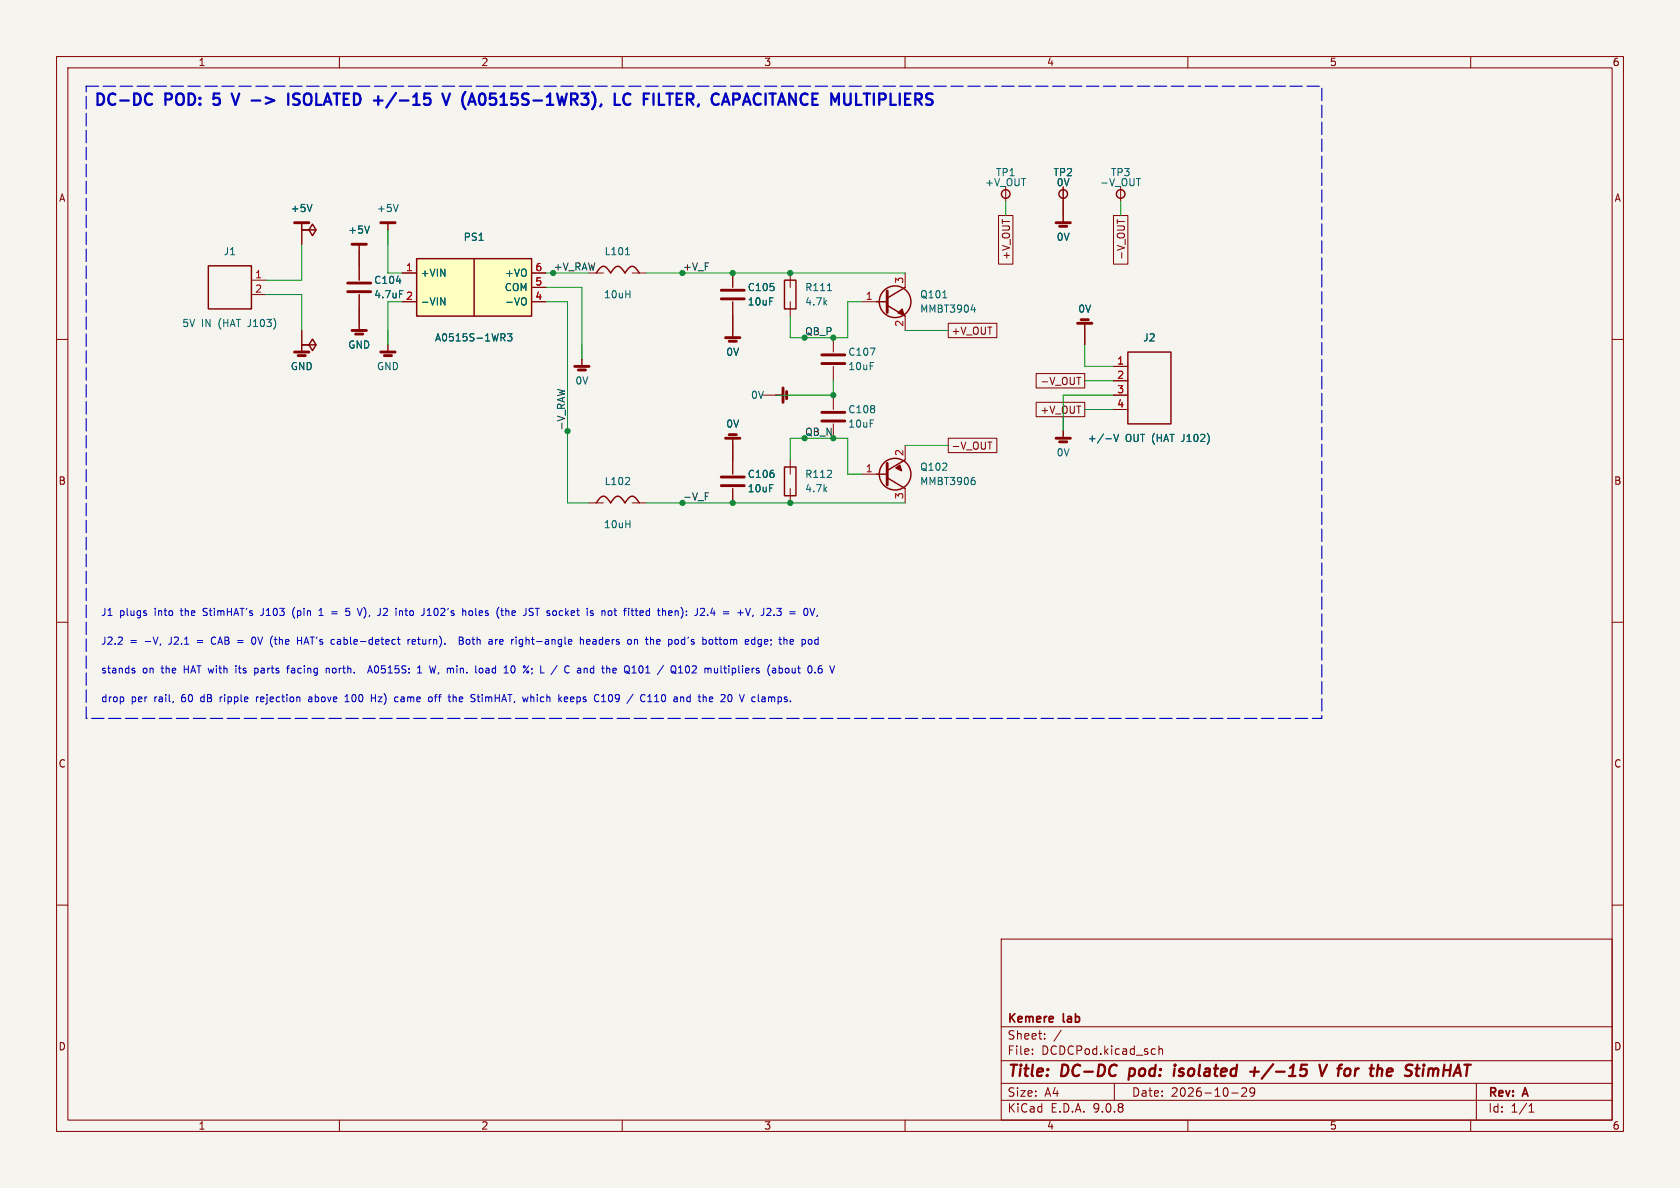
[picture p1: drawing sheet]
<svg xmlns="http://www.w3.org/2000/svg" width="297mm" height="210mm" viewBox="0 0 297 210" stroke-linecap="round" stroke-linejoin="round" font-family="sans-serif">
<path d="M0 0h297v210h-297z" fill="#f5f4ef" stroke="#f5f4ef" stroke-width=".18"/>
<g fill="none" stroke="#840000" stroke-width=".18">
<path d="M10 10h277v190h-277zM12 12h273v186h-273zM60 10v2M110 10v2M160 10v2M210 10v2M260 10v2M177.8 33v2.6M188 33v5.1M198.1 33v2.6M44.4 49.5h2.6M44.4 52.1h2.6"/>
<path d="M53.3 58.4v2.6h2.6M55.9 40.6h-2.6v2.6M63.5 44.5v5M63.5 52.1v5.1M68.6 40.6v2.6M68.6 58.4v2.6M104.1 48.3h2.6M111.8 48.3h2.5M147.3 59.7v2.5M152.4 53.3h2.5M160 48.3v2.5M160 55.9v2.5"/>
<path d="M191.8 58.4v2.6M10 60h2M147.3 64.8v2.5M160 78.7v2.6M188 73.7v2.5M196.8 64.8h2.6M196.8 67.3h2.6M196.8 69.9h2.6M196.8 72.4h2.6M285 60h2M104.1 88.9h2.6M111.8 88.9h2.5"/>
<path d="M152.4 83.8h2.5M160 86.4v2.5M10 110h2M285 110h2M10 160h2M177 166h108v32h-108zM285 160h2M60 198v2M110 198v2M160 198v2M177 194.5h108M177 191.5h108"/>
<path d="M177 187.5h108M177 181.5h108M182.5 186.3v.1M182.5 185.5v.1M184.7 183.6v.1M184.7 182.8v.1M187.6 182.1l-1.3 2M197 191.5v3M204.9 184.9v1.5M204.9 185.5l.2-.1 .4 .1v.9M210 198v2M217.7 193.2h1.2"/>
<path d="M219.5 192.4l.6-.1 .2 .1 .1 .3-.9 1.1h.9M221.8 192.9l-.3 .3h-.3l-.2-.3 .1-.5 .4-.1 .2 .1a.99 .99 0 0 1-.3 1.4h-.3M260 198v2M261 191.5v6.5M270.3 196.6h.9M270.3 195.5l.4-.4v1.5"/>
</g>
<g fill="none" stroke="#840000" stroke-width=".4">
<path d="M199.8 188.9l-.3 2M207.7 188.9l-.2 1.3M207.7 188.2v.2M207.7 188.2l-.1 .1 .1 .1M207.7 188.2l.1 .1-.1 .1M208.4 190.1l.1 .1M221 189.4h1.5M221.9 188.7l-.2 1.5M230.1 188.2h1M230.9 189.1l.1 .3-.2 .6M233.3 188.2l.4 2 .9-2M245.6 188.9l.5 .1 .1 .4-1 .1"/>
<path d="M246 190.1l-.6 .1M252.6 189.1a.49 .49 0 0 1 .8 .1l-.1 1M252.6 188.9l-.2 1.3"/>
</g>
<g fill="none" stroke="#840000" stroke-width=".51">
<path d="M52.1 39.4h2.5M67.3 39.4h2.5M186.7 39.4h2.5M61.5 50h4M61.5 51.6h4M62.2 58.4h2.6M62.2 43.2h2.6M62.9 59.1h1.2M156.8 51.4v3.8M187.3 40h1.3M190.5 57.2h2.5M191.1 56.5h1.3"/>
<path d="M52.1 62.2h2.5M52.7 62.9h1.3M67.3 62.2h2.5M67.9 62.9h1.3M145.3 62.7h4.1M145.3 64.3h4.1M186.7 77.5h2.5M187.3 78.1h1.3M156.8 81.9v3.8"/>
</g>
<g fill="none" stroke="#840000" stroke-width=".25">
<path d="M53.3 39.4v1.2h1.3l.6-1 .7 1-.7 1.1-.6-1.1M68.6 39.4v1.2M188 38.1v1.3M36.8 47h7.6v7.6h-7.6zM63.5 43.2v1.3M63.5 57.2v1.2M105.4 48.3a2.13 2.13 0 0 1 1.3-1.2 2.13 2.13 0 0 1 1.2 1.2 2.13 2.13 0 0 1 1.3-1.2 2.13 2.13 0 0 1 1.3 1.2 2.13 2.13 0 0 1 1.3-1.2 2.13 2.13 0 0 1 1.2 1.2M154.9 53.3h1.9M156.8 54l3.2 1.9M160 50.8l-3.2 1.9M191.8 57.2v1.2M54.6 61l.6 1 .7-1-.7-1.1-.6 1.1h-1.3v1.2"/>
<path d="M68.6 61v1.2M188 76.2v1.3M199.4 62.2h7.6v12.7h-7.6zM105.4 88.9a2.13 2.13 0 0 1 1.3-1.2 2.13 2.13 0 0 1 1.2 1.2 2.13 2.13 0 0 1 1.3-1.2 2.13 2.13 0 0 1 1.3 1.2 2.13 2.13 0 0 1 1.3-1.2 2.13 2.13 0 0 1 1.2 1.2M154.9 83.8h1.9M156.8 84.5l3.2 1.9M160 81.3l-3.2 1.9"/>
<circle cx="177.8" cy="34.3" r=".76"/>
<circle cx="188" cy="34.3" r=".76"/>
<circle cx="198.1" cy="34.3" r=".76"/>
<circle cx="158.2" cy="53.3" r="2.8"/>
<circle cx="158.2" cy="83.8" r="2.8"/>
</g>
<g fill="none" stroke="#006464" stroke-width=".18">
<path d="M55.2 36.1l-.5 1.3M65.3 39.9l-.4 1.3M70.4 36.1l-.4 1.3M200.9 31.6h.7M70.1 49.7h.8M110.6 45h.7M166.7 52.6h.7M171.7 54.8h.8M172.3 54.3v.9M153.8 61.5h.9l-.6 1.3M195.5 77.6h1M196.9 76.8l.4 1.2 .5-1.2"/>
<path d="M110.5 85.7h.8M111.2 84.5v.4M172 84.4h.3M172.2 84.9l.2 .2v.3l-.2 .3"/>
</g>
<g fill="#840000" stroke="#840000" stroke-width=".25">
<path d="M158.4 82.7l.7-.5 .3 1z"/>
<path d="M158.8 55.3l.7-.7 .3 1z"/>
</g>
<path d="M73.7 45.7h20.3v10.2h-20.3z" fill="#ffffc2"/>
<path d="M73.7 45.7h20.3v10.2h-20.3zM83.8 45.7v10.2M129.5 58.4v1.3M138.7 49.5h2v5.1h-2zM102.9 63.5v1.3M129.5 77.5v1.2M137.2 69.9h1.2M138.7 82.6h2v5h-2z" fill="none" stroke="#840000" stroke-width=".25"/>
<g fill="none" stroke="#840000" stroke-width=".18">
<path d="M176.5 38.1h2.6v8.6h-2.6zM188 33v5.1M196.8 38.1h2.6v8.6h-2.6zM197.5 38.8v.7M53.3 58.4v2.6h2.6M55.9 40.6h-2.6v2.6M63.5 44.5v5M63.5 52.1v5.1M71.1 48.3h2.6M71.1 53.3h2.6M94 48.3h2.5M94 53.3h2.5"/>
<path d="M94 50.8h2.5M129.5 48.3v2.5M129.5 53.3v5.1M139.7 48.3v2.5M139.7 53.3v2.6M167.6 57.1h8.6v2.6h-8.6zM191.8 58.4v2.6M102.9 61v2.5M129.5 78.7v5.1M134.6 69.9h2.6M147.3 69.9v2.5M147.3 74.9v2.6"/>
<path d="M167.6 77.5h8.6v2.5h-8.6zM174.6 78.1h.8M183.2 66h8.6v2.6h-8.6zM183.2 71.1h8.6v2.6h-8.6zM190.3 66.7h.8M196.8 69.9h2.6M196.8 64.8h2.6M196.8 67.3h2.6M196.8 72.4h2.6M129.5 86.4v2.5M139.7 81.3v2.5M139.7 86.4v2.5"/>
</g>
<path d="M55.2 36.1l-.5 1.3M65.3 39.9l-.4 1.3M70.1 49.7h.8M77.9 52.6l.8 1.3v-1.3M88.9 59.7l.4 .6M89.1 59l.2 .2-.1 .3-.1 .2M89.7 59h.8l-.4 .5 .3 .1v.5l-.1 .2-.6-.2M92.9 52.7a.9 .9 0 0 1 0 1.2M146.3 51.4h.7M195.5 77.6h1M196.9 76.8l.4 1.2 .5-1.2" fill="none" stroke="#006464" stroke-width=".18"/>
<g fill="none" stroke="#840000" stroke-width=".51">
<path d="M127.5 51.3h4.1M127.5 52.8h4.1M128.3 59.7h2.5M101.6 64.8h2.5M102.2 65.4h1.3M128.3 77.5h2.5M128.9 76.8h1.3M128.9 60.3h1.3M138.4 68.6v2.5M139.1 69.2v1.3M145.3 72.9h4.1M145.3 74.4h4.1"/>
<path d="M127.5 84.3h4.1M127.5 85.9h4.1"/>
</g>
<path d="M124.7 87.7h.4M124.7 87.1h.6" fill="none" stroke="#0f0f0f" stroke-width=".18"/>
<g fill="none" stroke="#009600" stroke-width=".18">
<path d="M177.8 35.6v2.5M188 35.6v2.5M198.1 35.6v2.5M47 52.1h6.3v8.9M53.3 40.6v8.9h-6.3M63.5 44.5v2.5M63.5 54.6v2.6M68.6 40.6v7.7h2.5M68.6 53.3v7.7M96.5 53.3h3.8v35.6h3.8M96.5 48.3h7.6M96.5 50.8h6.4v12.7"/>
<path d="M114.3 48.3h45.7M129.5 55.9v2.5M152.4 53.3h-2.5v6.4h-10.2v-3.8M160 58.4h7.6M191.8 58.4v6.4h5M129.5 78.7v2.6M147.3 67.3v2.6h-10.1M160 78.7h7.6M191.8 72.4h5M191.8 67.3h5M196.8 69.9h-8.8v6.3M114.3 88.9h45.7"/>
<path d="M139.7 81.3v-3.8h10.2v6.3h2.5"/>
</g>
<g fill="none" stroke="#0000c2" stroke-width=".18">
<path d="M23.5 118.5l.3 .1 .1 .2-.2 .2h-.3M23.5 118.1l.3 .1M25.9 108.4v.3M37.6 112.7l-.2 .5 .2 .6M41.7 117.7v.1M41.7 118.1v.9M45 118.9l.4 .1M45 118.1v1.3M45 112.7l-.1-.1a.68 .68 0 0 0-.4 .7 .68 .68 0 0 0 .4 .6l.1-.1M45.4 118.1l-.4 .1M46.4 108.7l-.3 .1M48.5 113h.5"/>
<path d="M50.7 118.1h.4M51.1 117.7l-.3 .2v1.1M52.1 107.4a1.46 1.46 0 0 0 0 1.9M52.6 113.2h.7M53.3 112.6v1.3M56.4 108.8h.7M56.4 107.9l.4-.4v1.3M57.7 118.2l.2-.1 .3 .1v.8M57.7 118.1v.9M58.6 108.1h1M58.6 108.5h1M59.7 113.5v.3"/>
<path d="M61.3 108h.3l.2 .3-.1 .4-.4 .1M61.8 107.5h-.6l-.1 .6M64.3 107.4l.2 .2M64.5 109l-.2 .3M65 119l.4-1.3 .4 1.3M65.1 118.6h.6M66.3 117.9v.8M68.3 107.5l-.5 .2M68.4 108.1l-.7 .7h.8M70.3 113h.4M70.4 112.6v1.1l.3 .2M71 108l.2 .1v.7"/>
<path d="M72.1 113v.9M72.5 113l-.4 .3M72.9 113.5l.6-.2-.1-.2-.4-.1-.1 .2v.6h.5M73.8 119h.7M73.9 118l.3-.3v1.3M75.5 108.8h.7M75.5 107.9l.4-.4v1.3M77 117.7l-.3 1.3M77.5 119.1h-.1M81.2 112.6h.4l.3 .3-.3 .3 .3 .1v.3l-.2 .3h-.5zM81.2 113.2h.4M83 113.1l-.3-.1-.3 .3 .1 .5 .2 .1 .3-.1"/>
<path d="M83 108h.3l.3 .2v.4l-.3 .2-.3-.1-.1-.1zM84.9 118.1l.3 .1 .2 .2-.1 .4-.4 .2M86.3 118.1l-.4 .1M86.3 118.5h-.3l-.1 .2v.2l.4 .1M87.6 113v.9M88 113l-.4 .3M88.4 113.1v.7M88.9 113.3l-.6 .2M89.4 108.1l.2-.1h.3l.1 .8M89.4 107.5v1.3M90.4 117.9l.2-.2a.68 .68 0 0 1 .5 .6 .68 .68 0 0 1-.5 .7l-.2-.3M91.9 113.8h.5"/>
<path d="M91.9 113.1h.5M92.4 113v1.1l-.1 .1-.3 .1M94 108.2l.3 .2-.3 .4M94.1 107.5l.2 .1M94.6 107.5h.7M102.1 118.2h.5l.1 .8M102.6 113.2l.2-.2 .3 .1 .1 .8M102.6 112.6v1.3M102.7 118.4l-.5 .1-.1 .2 .1 .3 .5-.1M103.7 113.5l.6-.2-.1-.2-.3-.1-.2 .2 .1 .6h.4M105 113l-.2 .1M105 113.4l-.2 .2 .2 .3"/>
<path d="M106.4 108v.8M106.6 108l-.2 .1M108.5 108h.5M108.9 108.8h.1M112.3 113l.4 .2v.7M113.4 117.7a.79 .79 0 0 1 0 1.3M113.6 108h-.3l-.2 .1 .1 .6 .4 .1M113.7 108.3l-.6 .1M116.5 113l.2 .3-.6 .2M116.6 113.8l-.1 .1M118.4 108h.4v.3l-.6 .1M118.8 108.7l-.4 .1"/>
<path d="M118.9 117.7a.43 .43 0 0 1 .6 .4v.4a.43 .43 0 0 1-.6 .5M119.1 118.7l.4 .4M119.4 108v.8M119.7 108l-.3 .1M120 119h.7M120.1 118l-.1 .1M120.5 113.8l.2 .1 .4-.1M121.1 113.1l-.4-.1-.2 .2M121.1 112.6v1.3M121.8 117.8l.1 .4-.1 .6M122.9 117.7l-.5 .1M123 118.2l-.7 .8h.8"/>
<path d="M125.9 107.5l-.3 .9h.8M126.3 108v.8M126.4 113h.5M126.6 112.6v1.1l.3 .2M127.1 113h.5M127.3 112.6v1.1l.2 .2M127.9 108.1h1M127.9 108.5h1M127.9 118.1h.5M128.1 117.7v1.1l.3 .2M128.9 117.7v.1M130.4 108.3h1"/>
<path d="M130.9 107.8v1M131.8 107.5l.4 1.3 .5-1.3M134.6 113.1l-.4-.1-.2 .3 .1 .5h.5M134.6 113v1.1l-.2 .2-.3-.1M137.3 107.5h.8l-.4 .5M137.7 118.2l.4-.1 .2 .3-.1 .5h-.5M138 108.1v.6M138.9 118.2l.2-.1 .3 .1 .1 .5-.1 .2-.3 .1-.2-.2zM140 118.1v.7l.2 .2M143.2 107.5l.4 1.3 .4-1.3M146.7 117.7l.4 1.3 .4-1.3M21.8 123.3v.6"/>
<path d="M38.9 123.2v.8M39.2 123.2l-.3 .2M45.3 123.2v.8M45.7 123.2l-.4 .2M54.6 123.3h.5M55.1 123.5l-.4 .1-.2 .1 .2 .3h.4M61 124h.7M61 123.1l.4-.3v1.2M65.7 123.4h.7M66.4 122.8v1.2M70.3 123.2l.1 .1M70.4 124h-.1"/>
<path d="M70.9 123.6v.4M76.3 123.3l.1 .1-.1 .6M76.8 123.2h.5M77.1 122.8l-.1 .2v1M80.2 123.3h.4l.1 .7M84.3 123.2h.5M84.5 122.8v1.1l.3 .1M93.8 123.3l.4-.1 .2 .2M93.8 122.8v1.2M99.9 123.2l.4 .1 .1 .2-.6 .1M100.3 124h-.4M101 123.2l-.1 .2v.5l.1 .1"/>
<path d="M101.5 123.5l-.6 .1M106.4 124h.7M106.6 123l.1-.2v1.2M113.5 122.8l-.2 .5 .2 .7M114.5 124h.7M115.7 124h.8M116.1 122.8l-.4 .3M122 123.3l-.3-.1-.3 .2 .1 .6h.5M122 122.8v1.2M130.7 122.8l.5 1.2M134.1 122.8v1.1l.1 .1"/>
</g>
<g fill="none" stroke="#0000c2" stroke-width=".4">
<path d="M26.3 16.5l.6 .2M26.9 18.3l-.6 .2M37.7 18.3l.1 .1M37.8 16.5l-.1 1 .1-.1M41 16.5l.6 2 .7-2M44.5 17.8h1.5M51 16.5v2M53 16.6l-.8-.1a.49 .49 0 0 0-.4 .5 .49 .49 0 0 0 .4 .5 .73 .73 0 0 1 .8 .5 .51 .51 0 0 1-.4 .5l-.8-.1M78.2 16.5l.7 2 .6-2M82.3 16.2a2.29 2.29 0 0 0 0 3.1M108.7 18.5h.9M111.4 16.7a.8 .8 0 0 0-1 0 .8 .8 0 0 0-.2 1 .75 .75 0 0 0 .4 .7 .75 .75 0 0 0 .8-.1"/>
<path d="M113.8 17.5h.7M114.8 16.5h-1v2M119.6 18.5h1M119.6 16.5h1M119.6 17.5h.7M131.5 18h1M132 16.5l.7 2"/>
</g>
<path d="M15.2 15.2h218.5v111.8h-218.5z" fill="none" stroke="#0000c2" stroke-width=".2" stroke-dasharray="2.2 .8"/>
<g fill="#009600" stroke="#009600" stroke-width=".18">
<circle cx="147.3" cy="59.7" r=".46"/>
<circle cx="129.5" cy="48.3" r=".46"/>
<circle cx="139.7" cy="48.3" r=".46"/>
<circle cx="129.5" cy="88.9" r=".46"/>
<circle cx="139.7" cy="88.9" r=".46"/>
<circle cx="147.3" cy="77.5" r=".46"/>
<circle cx="147.3" cy="69.9" r=".46"/>
</g>
<g font-size="2.8" fill="#0000c2">
<text x="16.5" y="18.8">DC-DC</text>
<text x="29.3" y="18.8">POD:</text>
<text x="38.7" y="18.8">5</text>
<text x="46.9" y="18.8">-&gt;</text>
<text x="54.2" y="18.8">ISOLATED +/-15</text>
<text x="83.3" y="18.8">V</text>
<text x="87.4" y="18.8">(A0515S-1WR3),</text>
<text x="115.1" y="18.8">LC</text>
<text x="121.1" y="18.8">FILTER,</text>
<text x="134" y="18.8">CAPACITANCE MULTIPLIERS</text>
</g>
<g font-size="2.8" fill="#840000">
<text x="178" y="190.9">Title:</text>
<text x="187.7" y="190.9">DC-DC</text>
<text x="200.5" y="190.9">pod:</text>
<text x="209.2" y="190.9">isolated</text>
<text x="223.4" y="190.9">+/-15</text>
<text x="236.6" y="190.9">V for</text>
<text x="247.1" y="190.9">the</text>
<text x="254.1" y="190.9">StimHAT</text>
</g>
<g font-size="2.1" fill="#840000">
<text x="178" y="184">Sheet:</text>
<text x="178" y="181.2">Kemere</text>
<text x="188" y="181.2">lab</text>
<text x="178" y="186.7">File:</text>
<text x="184.1" y="186.7">DCDCPod.kicad_sch</text>
<text x="178" y="196.9">KiCad</text>
<text x="178" y="194.1">Size:</text>
<text x="184.7" y="194.1">A4</text>
<text x="185.7" y="196.9">E.D.A.</text>
<text x="193.3" y="196.9">9.0.8</text>
<text x="200" y="194.1">Date:</text>
<text x="207" y="194.1">2026-10-29</text>
<text x="263" y="194.3">Rev:</text>
<text x="263" y="196.9">Id:</text>
<text x="267.1" y="196.9">1/1</text>
<text x="269.4" y="194.3">A</text>
</g>
<g font-size="1.8" fill="#840000">
<text x="35" y="11.9">1</text>
<text x="85" y="11.9">2</text>
<text x="135" y="11.9">3</text>
<text x="185" y="11.9">4</text>
<text x="235" y="11.9">5</text>
<text x="285" y="11.9">6</text>
<text x="10.3" y="35.9">A</text>
<text x="285.3" y="35.9">A</text>
<text x="178.8" y="46" transform="rotate(-90 178.8 46)">+V_OUT</text>
<text x="199.1" y="46" transform="rotate(-90 199.1 46)">-V_OUT</text>
<text x="168.1" y="59.4">+V_OUT</text>
<text x="183.8" y="68.3">-V_OUT</text>
<text x="183.8" y="73.3">+V_OUT</text>
<text x="168.1" y="79.7">-V_OUT</text>
<text x="10.3" y="85.9">B</text>
<text x="285.3" y="85.9">B</text>
<text x="10.3" y="135.9">C</text>
<text x="285.3" y="135.9">C</text>
<text x="10.3" y="185.9">D</text>
<text x="285.3" y="185.9">D</text>
<text x="35" y="199.9">1</text>
<text x="85" y="199.9">2</text>
<text x="135" y="199.9">3</text>
<text x="185" y="199.9">4</text>
<text x="235" y="199.9">5</text>
<text x="285" y="199.9">6</text>
</g>
<g font-size="1.8" fill="#006464">
<text x="174.1" y="33.1">+V_OUT</text>
<text x="176" y="31.3">TP1</text>
<text x="186.1" y="31.3">TP2</text>
<text x="186.7" y="33.1">0V</text>
<text x="194.4" y="33.1">-V_OUT</text>
<text x="196.3" y="31.3">TP3</text>
<text x="51.3" y="37.7">+5V</text>
<text x="61.5" y="41.5">+5V</text>
<text x="66.5" y="37.7">+5V</text>
<text x="39.4" y="45.3">J1</text>
<text x="81.9" y="42.8">PS1</text>
<text x="106.8" y="45.3">L101</text>
<text x="186.7" y="42.8">0V</text>
<text x="66" y="50.4">C104</text>
<text x="66" y="52.9">4.7uF 2</text>
<text x="74.3" y="49.1">+VIN</text>
<text x="89.1" y="51.7">COM</text>
<text x="89.2" y="49.1">+VO</text>
<text x="106.7" y="52.9">10uH</text>
<text x="132.1" y="51.7">C105</text>
<text x="142.2" y="51.7">R111</text>
<text x="162.6" y="52.9">Q101</text>
<text x="32.1" y="58">5V</text>
<text x="35.6" y="58">IN</text>
<text x="38.7" y="58">(HAT</text>
<text x="44.1" y="58">J103)</text>
<text x="74.3" y="54.2">-VIN</text>
<text x="89.2" y="54.2">-VO</text>
<text x="132.1" y="54.2">10uF</text>
<text x="142.2" y="54.2">4.7k</text>
<text x="162.6" y="55.5">MMBT3904</text>
<text x="190.5" y="55.5">0V</text>
<text x="51.3" y="65.6">GND</text>
<text x="61.5" y="61.8">GND</text>
<text x="66.5" y="65.6">GND</text>
<text x="76.8" y="60.6">A0515S-1WR3</text>
<text x="128.3" y="63.1">0V</text>
<text x="149.9" y="63.1">C107</text>
<text x="149.9" y="65.6">10uF</text>
<text x="202" y="60.6">J2</text>
<text x="101.6" y="68.2">0V</text>
<text x="132.7" y="70.7">0V</text>
<text x="128.3" y="75.8">0V</text>
<text x="149.9" y="73.3">C108</text>
<text x="149.9" y="75.8">10uF</text>
<text x="162.6" y="83.4">Q102</text>
<text x="186.7" y="80.9">0V</text>
<text x="192.2" y="78.3">+/-V</text>
<text x="198.9" y="78.3">OUT (HAT</text>
<text x="209.2" y="78.3">J102)</text>
<text x="106.8" y="86">L102</text>
<text x="132.1" y="84.7">C106</text>
<text x="132.1" y="87.2">10uF</text>
<text x="142.2" y="84.7">R112</text>
<text x="142.2" y="87.2">4.7k</text>
<text x="162.6" y="86">MMBT3906</text>
<text x="106.7" y="93.6">10uH</text>
</g>
<g font-size="1.8" fill="#009600">
<text x="97.8" y="47.9">+V_RAW</text>
<text x="120.6" y="47.9">+V_F</text>
<text x="142.2" y="59.3">QB_P</text>
<text x="100" y="76.2" transform="rotate(-90 100 76.2)">-V_RAW</text>
<text x="142.2" y="77.1">QB_N</text>
<text x="120.6" y="88.6">-V_F</text>
</g>
<g font-size="1.8" fill="#a90000">
<text x="45" y="49.3">1</text>
<text x="45" y="51.8">2</text>
<text x="71.7" y="48">1</text>
<text x="94.5" y="48">6</text>
<text x="94.5" y="50.5">5</text>
<text x="94.5" y="53.1">4</text>
<text x="153" y="53.1">1</text>
<text x="159.8" y="50.2" transform="rotate(-90 159.8 50.2)">3</text>
<text x="159.8" y="57.9" transform="rotate(-90 159.8 57.9)">2</text>
<text x="197.4" y="64.5">1</text>
<text x="197.4" y="67.1">2</text>
<text x="197.4" y="69.6">3</text>
<text x="197.4" y="72.1">4</text>
<text x="153" y="83.6">1</text>
<text x="159.8" y="80.7" transform="rotate(-90 159.8 80.7)">2</text>
<text x="159.8" y="88.3" transform="rotate(-90 159.8 88.3)">3</text>
</g>
<g font-size="1.8" fill="#0000c2">
<text x="17.8" y="109">J1</text>
<text x="21.1" y="109">plugs</text>
<text x="27.4" y="109">into</text>
<text x="32.2" y="109">the</text>
<text x="36.4" y="109">StimHAT's</text>
<text x="46.8" y="109">J103</text>
<text x="52.6" y="109">(pin</text>
<text x="59.9" y="109">=</text>
<text x="62.6" y="109">5</text>
<text x="65" y="109">V),</text>
<text x="68.7" y="109">J2</text>
<text x="72" y="109">into</text>
<text x="76.8" y="109">J102's</text>
<text x="84.2" y="109">holes</text>
<text x="90.5" y="109">(the</text>
<text x="95.5" y="109">JST socket</text>
<text x="107.1" y="109">is</text>
<text x="109.9" y="109">not</text>
<text x="114.1" y="109">fitted</text>
<text x="120.3" y="109">then):</text>
<text x="132.2" y="109">=</text>
<text x="134.9" y="109">+V,</text>
<text x="139.3" y="109">J2.3</text>
<text x="144.5" y="109">=</text>
<text x="17.8" y="119.1">stands</text>
<text x="17.8" y="114.1">J2.2</text>
<text x="22.9" y="114.1">=</text>
<text x="25.2" y="119.1">on</text>
<text x="25.7" y="114.1">-V,</text>
<text x="28.6" y="119.1">the</text>
<text x="30.1" y="114.1">J2.1</text>
<text x="32.8" y="119.1">HAT with</text>
<text x="35.3" y="114.1">=</text>
<text x="38" y="114.1">CAB =</text>
<text x="42.3" y="119.1">its</text>
<text x="45.6" y="114.1">0V</text>
<text x="45.9" y="119.1">parts</text>
<text x="49" y="114.1">(the</text>
<text x="51.9" y="119.1">facing</text>
<text x="54" y="114.1">HAT's</text>
<text x="58.9" y="119.1">north.</text>
<text x="60.2" y="114.1">cable-detect</text>
<text x="66.8" y="119.1">A0515S:</text>
<text x="74" y="114.1">return).</text>
<text x="75.7" y="119.1">1</text>
<text x="78.1" y="119.1">W, min.</text>
<text x="83.4" y="114.1">Both</text>
<text x="86.5" y="119.1">load</text>
<text x="88.9" y="114.1">are</text>
<text x="91.8" y="119.1">10</text>
<text x="93.1" y="114.1">right-angle</text>
<text x="95.4" y="119.1">%; L /</text>
<text x="103.3" y="119.1">C and</text>
<text x="105.5" y="114.1">headers</text>
<text x="110.4" y="119.1">the</text>
<text x="114.1" y="114.1">on</text>
<text x="114.5" y="119.1">Q101</text>
<text x="117.5" y="114.1">the</text>
<text x="120.7" y="119.1">/</text>
<text x="121.7" y="114.1">pod's</text>
<text x="123.2" y="119.1">Q102</text>
<text x="127.9" y="114.1">bottom</text>
<text x="129.3" y="119.1">multipliers</text>
<text x="135.7" y="114.1">edge;</text>
<text x="140.6" y="119.1">(about</text>
<text x="141.9" y="114.1">the</text>
<text x="17.8" y="124.2">drop</text>
<text x="23.2" y="124.2">per</text>
<text x="27.4" y="124.2">rail,</text>
<text x="32.4" y="124.2">60</text>
<text x="35.9" y="124.2">dB</text>
<text x="39.5" y="124.2">ripple</text>
<text x="46.2" y="124.2">rejection</text>
<text x="55.6" y="124.2">above</text>
<text x="62.3" y="124.2">100</text>
<text x="67.1" y="124.2">Hz)</text>
<text x="71.5" y="124.2">came</text>
<text x="77.6" y="124.2">off</text>
<text x="81.4" y="124.2">the</text>
<text x="85.6" y="124.2">StimHAT,</text>
<text x="94.9" y="124.2">which</text>
<text x="101.4" y="124.2">keeps</text>
<text x="108" y="124.2">C109</text>
<text x="114.1" y="124.2">/</text>
<text x="116.6" y="124.2">C110</text>
<text x="122.6" y="124.2">and</text>
<text x="127.3" y="124.2">the</text>
<text x="131.4" y="124.2">20</text>
<text x="135" y="124.2">V clamps.</text>
</g>
</svg>
